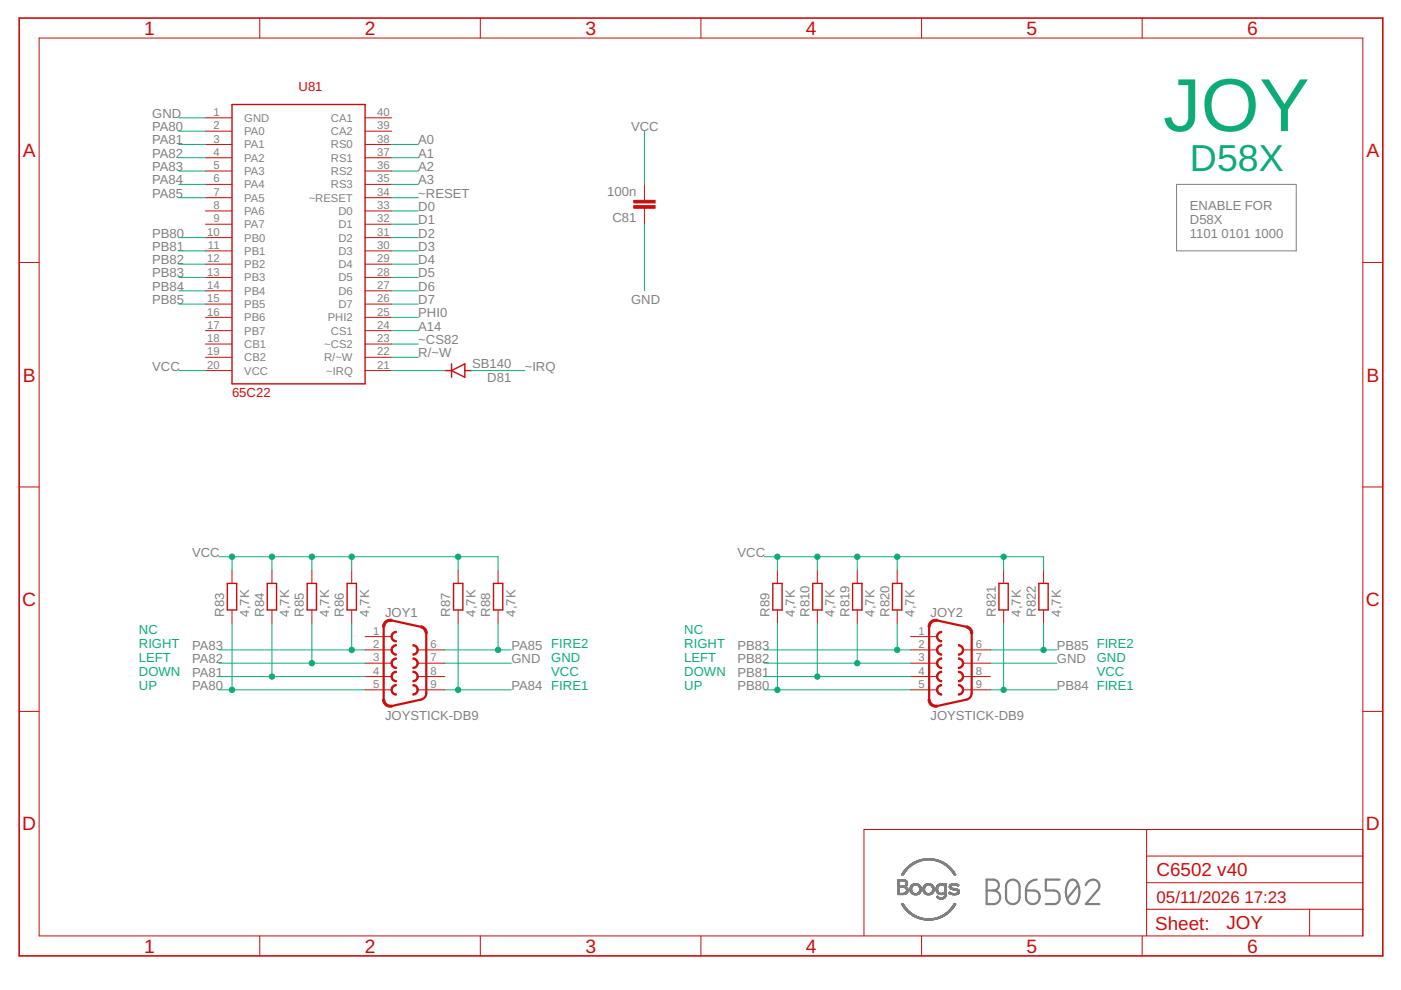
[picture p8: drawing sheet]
<svg xmlns="http://www.w3.org/2000/svg" width="297mm" height="210mm" viewBox="0 0 297 210" stroke-linecap="round" stroke-linejoin="round" font-family="sans-serif">
<g fill="none" stroke="#808080" stroke-width=".21">
<path d="M249.4 39.1h25.4v14.1h-25.4zM190.4 189.7h1.2M190.4 189.5h1.8M190.4 189.4h1.9M190.4 189.3h.3M190.4 189.2h.3M190.4 189.1h.3M190.4 189h.3M190.4 188.9h.3M190.4 188.8h.3M190.4 188.7h.3M190.4 188.6h.3"/>
<path d="M190.4 188.5h.3M190.4 188.4h.3M190.4 188.3h.3M190.4 188.2h.3M190.4 188.1h1.8M190.4 188l1.8 .1M190.4 188h1.6M190.4 187.8h1.8M190.4 187.8h.3M190.4 187.7h.3M190.4 187.6h.3M190.4 187.5h.3"/>
<path d="M190.4 187.4h.3M190.4 187.3h.3M190.4 187.2h.3M190.4 187.1h.3M190.4 187h.3M190.4 186.9h.3M190.4 186.8h.3M190.4 186.8h1.9M190.4 186.7l1.8 .1M190.4 186.7h1.8M190.4 186.6h1.7M190.4 186.6h1.6"/>
<path d="M190.4 186.5h1.5M190.4 186.5h.9M191.1 191.6l.5 .1M191.1 191.6h.4M191.1 185.5h.4M191.2 191.7h.4M191.2 191.7l.4 .1M191.2 191.8h.4M191.2 185.3h.4M191.3 191.9h.4M191.3 185.3h.4M191.3 192h.4"/>
<path d="M191.3 192h.5M191.4 192.1h.4M191.4 192.1l.5 .1M191.4 192.2h.5M191.4 188.2h.9M191.5 192.2l.4 .1M191.5 192.3h.5M191.6 192.3l.4 .1M191.6 185.4l-.5 .1M191.6 184.8h.4M191.6 185.4h-.4M191.6 192.4h.4"/>
<path d="M191.6 186.8l.7 .1M191.6 185.3l-.4 .1M191.6 192.4l.5 .1M191.7 192.5h.4M191.7 192.6h.5M191.7 185.2h-.4M191.8 185.1l-.5 .1M191.8 188.2h.5M191.8 185.1h-.5M191.8 192.7h.5M191.8 186.9h.5M191.8 185l-.4 .1"/>
<path d="M191.9 185h-.5M191.9 192.8h.4M191.9 189.6l-1.5 .1M191.9 188.3h.5M191.9 186.9h.5M191.9 184.9l-.4 .1M191.9 192.8h.5M191.9 187h.5M191.9 184.9h-.4M192 192.9h.4M192 187.6h.4M192 187h.4"/>
<path d="M192 184.8h-.5M192 188.3h.4M192 192.9l.5 .1M192 189.6h-1.6M192 189.2h.5M192 187.5h.4M192 187.1h.4M192 188.4h.4M192.1 193h.5M192.1 189.1h.4M192.1 187.9l-1.7 .1M192.1 187.4h.3"/>
<path d="M192.1 187.3h.3M192.1 187.2h.3M192.1 184.7h-.5M192.1 188.4h.4M192.1 193l.5 .1M192.1 188.5h.4M192.1 189h.4M192.2 189.5l-1.8 .1M192.2 189h.3M192.2 188.6h.3M192.2 188.5h.3M192.2 187.9h-1.8"/>
<path d="M192.2 184.6h-.5M192.2 193.1h.5M192.2 188.9h.3M192.2 188.8h.3M192.2 188.7h.3M192.2 184h.5M192.2 193.1l.5 .1M192.2 184.5h-.4M192.3 193.2h.5M192.3 187.8h-.6M192.3 184.4l-.5 .1M192.3 189.4l-1.9 .1"/>
<path d="M192.3 193.2l.5 .1M192.3 187.7l-.5 .1M192.3 184.4h-.4M192.4 187.7h-.5M192.4 184.3l-.5 .1M192.4 193.3h.5M192.4 189.3l-.7 .1M192.4 187.6h-.4M192.4 193.3l.6 .1M192.4 189.3h-.5M192.4 184.3h-.5M192.4 189.2l-.5 .1"/>
<path d="M192.5 184.2l-.5 .1M192.5 193.4h.5M192.5 193.4l.6 .1M192.5 184.2h-.5M192.6 184.1h-.5M192.6 193.5h.6M192.7 193.5l.5 .1M192.7 193.6h.6M192.7 184h-.5M192.8 193.7h.6M192.8 183.9h-.5M192.9 193.7h.6"/>
<path d="M192.9 183.9h-.6M192.9 183.8h-.5M192.9 193.8h.6M192.9 188.7h.4M192.9 188.6h.4M192.9 188.5h.4M192.9 188.4h.4M193 188.9h.4M193 188.8h.3M193 188.7h.3M193 188.3h.3M193 188.2h.3"/>
<path d="M193 183.7l-.6 .1M193 193.8h.6M193 189h.4M193 188.1h.4M193 189.1h.4M193 189.1h.5M193 188h.4M193 183.7h-.5M193.1 193.9h.6M193.1 189.2h.4M193.1 187.9h.4M193.1 189.2l.5 .1"/>
<path d="M193.1 189.3h.5M193.1 183.6l-.5 .1M193.2 193.9l.6 .1M193.2 189.3l.5 .1M193.2 183.6h-.6M193.2 194h.7M193.2 189.4h.6M193.3 189.4h1.7M193.3 183.5l-.6 .1M193.3 194l.7 .1M193.3 187.6h1.7M193.3 183.5h-.6"/>
<path d="M193.3 189.5h1.6M193.3 183.1h.7M193.4 188.2h-.4M193.4 187.6h1.5M193.4 194.1h.7M193.4 189.5h1.5M193.4 188l-.4 .1M193.4 187.5h1.4M193.4 183.4l-.6 .1M193.5 183.4h-.6M193.5 194.1l.7 .1M193.5 189.6h1.3"/>
<path d="M193.5 187.9l-.5 .1M193.5 187.5h1.3M193.5 183.3h-.5M193.6 189.6h1.1M193.6 194.2h.7M193.6 187.8l-.5 .1M193.6 183.3h-.6M193.7 194.2l.7 .1M193.7 187.8h-.6M193.7 187.4h.9M193.7 189.7h.9M193.7 183.2l-.6 .1"/>
<path d="M193.8 187.7l-.6 .1M193.8 194.3h.8M193.8 187.4h.7M193.8 183.2h-.6M193.8 194.4h.9M193.9 189.7h.5M193.9 183.1l-.6 .1M194 194.4h.8M194 187.7h-.8M194.1 194.5h.9M194.1 183h-.7M194.2 194.5h1"/>
<path d="M194.2 183h-.7M194.3 194.6h1M194.3 187.7h.7M194.3 182.9h-.7M194.4 182.9h-.7M194.4 194.6h1.1M194.5 187.7l.6 .1M194.5 194.7h1.4M194.6 182.8h-.8M194.6 187.8h.5M194.7 187.8l.5 .1M194.7 182.8h-.8"/>
<path d="M194.7 194.7l1.5 .1M194.8 187.9h.4M194.8 187.9l.4 .1M194.8 188h.4M194.8 182.7h-.8M194.9 194.8h4M194.9 189.1h.3M194.9 188l.4 .1M194.9 189h.4M194.9 188.2h.4M194.9 188.1h.4M194.9 182.4h4"/>
<path d="M194.9 188.8h.4M194.9 188.3h.4M195 188.8h.3M195 188.4h.3M195 188.3h.3M195 182.6l-.9 .1M195 188.7h.3M195 188.6h.3M195 188.5h.3M195 194.8h3.8M195 182.3h3.8M195.1 189.4h-.7"/>
<path d="M195.1 189.3l-.6 .1M195.1 189.3h-.5M195.2 189.2l-.5 .1M195.2 194.9h3.4M195.2 189.2h-.4M195.2 182.6h-1M195.2 189.1h-.4M195.2 182.2h3.4M195.3 189h-.4M195.3 188.9h-.4M195.3 182.5l-1 .1M195.4 182.2h3"/>
<path d="M195.5 194.9h2.8M195.6 182.5h-1.2M195.7 188.7h.3M195.7 188.6h.3M195.7 188.5h.3M195.7 188.4h.3M195.7 195h2.4M195.7 188.8h.3M195.7 188.3h.3M195.7 188.9h.4M195.7 188.8h.4M195.7 188.2h.4"/>
<path d="M195.7 189h.4M195.7 189.1h.5M195.7 182.1h2.3M195.8 188h.4M195.8 189.1h.4M195.8 182.4l-1.2 .1M195.8 189.2h.5M195.9 189.3h.5M195.9 189.3l.6 .1M196 189.4h.6M196 189.4h1.7M196 182.1h1.8"/>
<path d="M196 195.1h1.8M196.1 189.5h1.6M196.1 188.3h-.4M196.1 187.6h1.6M196.1 189.5h1.5M196.1 188.1h-.4M196.2 188l-.5 .1M196.2 187.5h1.4M196.2 189.6h1.3M196.2 188h-.4M196.2 187.5h1.3M196.3 187.9h-.5"/>
<path d="M196.3 182.4h-1.6M196.3 189.6h1.1M196.3 187.8l-.5 .1M196.4 187.8h-.5M196.4 187.4h1M196.4 195.1h1M196.4 189.7h.9M196.5 187.7l-.6 .1M196.5 187.4h.7M196.6 189.7h.5M196.7 187.7h-.7M196.8 182h.2"/>
<path d="M197 187.7h.8M197.2 189.4h.6M197.3 187.7h.5M197.4 187.8h.5M197.4 189.3h.5M197.4 187.8l.5 .1M197.5 187.9h.4M197.5 187.9h.5M197.5 182.4h1.6M197.6 188h.4M197.6 188.1h.4M197.7 188.9h.3"/>
<path d="M197.7 188.2h.3M197.7 188.8h.4M197.7 188.3h.4M197.7 187.6h-1.7M197.7 188.7h.4M197.7 188.6h.4M197.7 188.5h.4M197.7 188.4h.4M197.8 189.3l-.5 .1M197.9 189.2l-.5 .1M198 189.2h-.5M198 189.1h-.5"/>
<path d="M198 189.1h-.4M198 189h-.4M198 182.4l1.2 .1M198 189h-.3M198.1 188.8l-.4 .1M198.2 182.5h1.2M198.5 188.8h.3M198.5 188.7h.3M198.5 188.6h.3M198.5 188.5h.3M198.5 188.4h.3M198.5 182.5l1 .1"/>
<path d="M198.5 188.3h.3M198.5 189h.4M198.5 188.9h.4M198.5 188.1h.4M198.5 190.2h.6M198.5 190.1h.5M198.5 189.1h.4M198.6 189.1h.4M198.6 190.2h.5M198.6 190.1h.3M198.6 189.2h.4M198.6 187.9h.4"/>
<path d="M198.6 182.6h1M198.6 190.3h.7M198.6 189.2h.5M198.6 189.3h.6M198.7 190.3l1.7 .1M198.7 190h.1M198.7 189.3l.6 .1M198.7 190.4h1.7M198.8 190h.1M198.8 189.4h1.8M198.8 190.4h1.5M198.8 188.3h-.3"/>
<path d="M198.8 187.6h1.8M198.8 182.6l.9 .1M198.9 190.5h1.3M198.9 189.5h1.7M198.9 188.2h-.4M198.9 189.5h1.3M198.9 188l-.4 .1M198.9 188h-.4M199 182.7h.8M199 190.5h1.1M199 187.9l-.4 .1M199 187.5h1.2"/>
<path d="M199.1 189.6h1M199.1 194.7l-1.4 .1M199.1 190.6h.9M199.1 187.8l-.5 .1M199.1 182.8h.8M199.1 187.8h-.4M199.1 187.4h.9M199.2 189.6h.8M199.2 182.8h.8M199.2 187.7l-.5 .1M199.3 194.7h-1.4M199.3 187.4h.6"/>
<path d="M199.3 190.6h.5M199.4 194.6h-1.1M199.4 182.9h.7M199.4 189.7h.4M199.5 187.7h-.8M199.5 182.9h.7M199.5 194.6h-1M199.6 194.5h-1M199.6 183h.7M199.7 183h.7M199.7 194.5h-.9M199.8 187.7h.8"/>
<path d="M199.8 183.1h.7M199.8 194.4h-.8M199.9 189.4h.7M199.9 183.1l.7 .1M199.9 194.4h-.8M200 190.2h.5M200 183.2h.6M200 187.7h.6M200 194.3h-.7M200 189.3h.6M200.1 183.2l.6 .1M200.1 189.3h.5"/>
<path d="M200.1 187.8h.5M200.2 194.2l-.9 .1M200.2 187.8h.4M200.2 183.3h.6M200.2 190h.4M200.2 189.2h.4M200.2 194.2h-.7M200.2 189.9h.4M200.2 189.1h.4M200.2 187.9h.4M200.2 183.3l.7 .1M200.3 189.8h.3"/>
<path d="M200.3 189.7h.3M200.3 189.6h.3M200.3 189.5h.3M200.3 189.1h.3M200.3 189h.3M200.3 188.9h.3M200.3 188.8h.3M200.3 188.7h.3M200.3 188.6h.3M200.3 188.5h.3M200.3 188.4h.3M200.3 188.3h.3"/>
<path d="M200.3 188.2h.3M200.3 188.1h.3M200.3 188h.3M200.3 187.9h.3M200.3 187.5h.3M200.3 187.4h.3M200.3 194.1l-.7 .1M200.3 183.4h.6M200.4 183.4l.6 .1M200.4 194.1h-.7M200.4 190.3h-.6M200.5 183.5h.5"/>
<path d="M200.5 194l-.7 .1M200.5 190.2h-.5M200.5 190.1h-.4M200.6 190.1h-.4M200.6 183.5l.5 .1M200.6 194h-.7M200.6 189.9h-.3M200.6 183.6h.5M200.6 193.9l-.6 .1M200.6 189.7l-.3 .1M200.6 187.6h-1.8M200.6 187.5h-1.7"/>
<path d="M200.7 183.6l.5 .1M200.7 193.9h-.6M200.8 183.7h.5M200.8 193.8h-.6M200.8 183.7l.6 .1M200.9 193.8h-.6M200.9 183.8h.5M200.9 193.3h.5M200.9 193.7h-.6M200.9 183.9h.6M201 193.7h-.6M201 183.9h.5"/>
<path d="M201.1 193.6h-.6M201.1 184h.5M201.1 193.5l-.5 .1M201.1 184.1h.6M201.2 193.5h-.6M201.2 189.4h2.1M201.2 189.4h.8M201.2 189.4h.6M201.2 189.3h.5M201.2 184.1h.5M201.3 193.4l-.6 .1M201.3 189.5h2"/>
<path d="M201.3 189.2l.3 .1M201.3 188.1h.3M201.3 188h.3M201.3 187.9h.3M201.3 189.2h.1M201.3 188.2h.5M201.3 188.2h.4M201.3 184.2h.5M201.3 189.1h.1M201.3 188.3h.7M201.3 193.4h-.5M201.3 188.3h.9"/>
<path d="M201.3 184.2l.5 .1M201.3 189.5h1.9M201.4 193.4h-.6M201.4 188.4h1.2M201.4 184.3h.5M201.4 188.4h1.4M201.4 187.6h1.9M201.4 184.3l.5 .1M201.5 188.5h1.6M201.5 184.4h.5M201.5 193.2l-.6 .1M201.5 189.6h1.6"/>
<path d="M201.5 193.2h-.5M201.5 187.5h1.7M201.6 193.1l-.5 .1M201.6 188.5l1.5 .1M201.6 187.5h1.5M201.6 184.5h.4M201.6 193.1h-.5M201.6 189.6h1.4M201.6 184.6h.5M201.6 187.9h-.3M201.7 188.6h1.5M201.7 184.6h.4"/>
<path d="M201.7 193l-.5 .1M201.7 187.8l-.4 .1M201.7 184.7h.4M201.7 193h-.5M201.7 187.8h-.4M201.7 187.4h1.2M201.7 184.7h.5M201.8 192.9l-.5 .1M201.8 184.8h.4M201.8 189.7h1M201.8 192.9h-.5M201.8 192.3h.5"/>
<path d="M201.8 184.8h.5M201.8 188.6h1.5M201.9 192.8h-.5M201.9 192.3h.4M201.9 187.7l-.6 .1M201.9 184.9h.4M201.9 187.4h.9M202 192.7h-.5M202 185h.4M202 185l.4 .1M202 185.1h.4M202 192.6h-.4"/>
<path d="M202 189.7h.6M202 188.7h1.3M202 185.1l.5 .1M202.1 192.6h-.5M202.1 191.9h.4M202.1 185.2h.4M202.1 185.2l.4 .1M202.1 192.5h-.4M202.1 187.7h-.8M202.1 185.3h.5M202.2 192.4l-.5 .1M202.2 185.3h.4"/>
<path d="M202.2 192.4h-.5M202.2 185.4h.4M202.2 185.4l.4 .1M202.2 192.3l-.4 .1M202.3 191.6h.4M202.3 185.5h.4M202.4 192.2h-.5M202.4 192.1l-.4 .1M202.4 192.1h-.4M202.4 192h-.4M202.5 192h-.5M202.5 188.7h.8"/>
<path d="M202.5 187.7h.8M202.6 191.8h-.4M202.6 191.7l-.4 .1M202.6 191.7h-.4M202.7 191.6l-.5 .1M202.7 188.8h.7M202.8 187.7h.5M202.9 188.8h.5M203 189.3h.4M203 188.9h.4M203 187.8h.2M203.1 189h.3"/>
<path d="M203.1 187.8h.1M203.1 189.1h.3M203.3 189.4h-.5M203.4 189.3l-.5 .1M203.4 189.2l-.4 .1M203.4 189.2h-.3"/>
</g>
<path d="M209.2 186.5h1.4a1.15 1.15 0 0 1 1.2 1.2 1.15 1.15 0 0 1-1.2 1.1 1.44 1.44 0 0 1 1.5 1.4 1.44 1.44 0 0 1-1.5 1.5h-1.4zM209.2 188.8h1.4M213.6 187a1.45 1.45 0 0 1 1.6-.4 1.45 1.45 0 0 1 1 1.3v2.3a1.44 1.44 0 0 1-1.5 1.5 1.44 1.44 0 0 1-1.4-1.5v-2.6zM217.5 188.8h1.7a1.45 1.45 0 0 1 1.2 1.6 1.45 1.45 0 0 1-1.5 1.3 1.45 1.45 0 0 1-1.4-1.5zM219.8 186.5a2.3 2.3 0 0 0-2.3 2.3M224.6 186.5h-2.9v2.3h1.8a1.47 1.47 0 0 1 1.2 1.4 1.47 1.47 0 0 1-1.2 1.5h-1.8M226.7 186.8a1.17 1.17 0 0 1 1.2-.2 1.17 1.17 0 0 1 .7 1.1 4.2 4.2 0 0 1-.4 3.7 1.17 1.17 0 0 1-1.3 .2 1.17 1.17 0 0 1-.7-1.1 4.2 4.2 0 0 1 .5-3.7zM228.6 187.7l-2.3 2.8M230.2 187.7a1.43 1.43 0 0 1 1.8-1.2 1.43 1.43 0 0 1 1 1.9l-2.8 3.3h2.9" fill="none" stroke="#808080" stroke-width=".47"/>
<g fill="none" stroke="#c90d0c" stroke-width=".21">
<path d="M8.3 8.1h280.6v190.3h-280.6zM55.1 3.8v4.3M101.8 3.8v4.3M148.6 3.8v4.3M195.4 3.8v4.3M242.2 3.8v4.3M43.6 25h5.6M43.6 27.8h5.6M43.6 30.6h5.6M43.6 33.4h5.6M43.6 36.3h5.6M43.6 39.1h5.6"/>
<path d="M77.4 25h5.6M77.4 27.8h5.6M77.4 30.6h5.6M77.4 33.4h5.6M77.4 36.3h5.6M77.4 39.1h5.6M136.6 39.1v3.4M4.1 55.6h4.2M43.6 41.9h5.6M43.6 44.7h5.6M43.6 47.5h5.6M43.6 50.4h5.6"/>
<path d="M43.6 53.2h5.6M43.6 56h5.6M43.6 58.8h5.6M77.4 41.9h5.6M77.4 44.7h5.6M77.4 47.5h5.6M77.4 50.4h5.6M77.4 53.2h5.6M77.4 56h5.6M77.4 58.8h5.6M136.6 44.2v3.3M288.9 55.6h4.3"/>
<path d="M43.6 61.7h5.6M43.6 64.5h5.6M43.6 67.3h5.6M43.6 70.1h5.6M43.6 72.9h5.6M43.6 75.8h5.6M43.6 78.6h5.6M77.4 61.7h5.6M77.4 64.5h5.6M77.4 67.3h5.6M77.4 70.1h5.6M77.4 72.9h5.6"/>
<path d="M77.4 75.8h5.6M77.4 78.6h5.6M4.1 103.3h4.2M288.9 103.3h4.3M49.2 120.9v2.8M49.2 129.3v2.9M57.7 120.9v2.8M57.7 129.3v2.9M66.1 120.9v2.8M66.1 129.3v2.9M74.6 120.9v2.8M74.6 129.3v2.9"/>
<path d="M77.4 135h5.6M77.4 137.8h5.6M88.7 137.8h5.6M97.1 120.9v2.8M97.1 129.3v2.9M105.6 120.9v2.8M105.6 129.3v2.9M164.8 120.9v2.8M164.8 129.3v2.9M173.3 120.9v2.8M173.3 129.3v2.9M181.8 120.9v2.8"/>
<path d="M181.8 129.3v2.9M190.2 120.9v2.8M190.2 129.3v2.9M193 135h5.7M193 137.8h5.7M204.3 137.8h5.7M212.8 120.9v2.8M212.8 129.3v2.9M221.3 120.9v2.8M221.3 129.3v2.9M4.1 150.8h4.2M77.4 140.6h5.6"/>
<path d="M77.4 143.4h5.6M77.4 146.3h5.6M88.7 140.6h5.6M88.7 143.4h5.6M88.7 146.3h5.6M193 140.6h5.7M193 143.4h5.7M193 146.3h5.7M204.3 140.6h5.7M204.3 143.4h5.7M204.3 146.3h5.7M288.9 150.8h4.3"/>
<path d="M243.1 175.9v22.5M288.9 175.9h-105.7v22.5M55.1 198.4v4.3M101.8 198.4v4.3M148.6 198.4v4.3M195.4 198.4v4.3M242.2 198.4v4.3M243.1 192.8h45.8M243.1 187.2h45.8M243.1 181.5h45.8M277.7 192.8v5.6"/>
</g>
<path d="M4.1 3.8h289.1v198.9h-289.1z" fill="none" stroke="#c90d0c" stroke-width=".34"/>
<g fill="#c90d0c" stroke="#c90d0c" stroke-width=".21">
<path d="M134.4 42.5h4.5v.5h-4.5z"/>
<path d="M134.4 43.6h4.5v.6h-4.5z"/>
</g>
<g fill="none" stroke="#c90d0c" stroke-width=".3">
<path d="M49.2 22.2h28.2v59.2h-28.2zM94.3 78.6h1.4M95.7 78.6l2.9-1.4v2.8zM95.7 77.2v2.8M98.6 78.6h1.4M48.2 123.7h2v5.6h-2zM56.7 123.7h1.9v5.6h-1.9zM65.1 123.7h2v5.6h-2zM73.6 123.7h2v5.6h-2zM96.2 123.7h1.9v5.6h-1.9zM104.6 123.7h2v5.6h-2zM163.9 123.7h1.9v5.6h-1.9z"/>
<path d="M172.3 123.7h2v5.6h-2zM180.8 123.7h2v5.6h-2zM189.2 123.7h2v5.6h-2zM211.8 123.7h2v5.6h-2zM220.3 123.7h1.9v5.6h-1.9z"/>
</g>
<g fill="#c90d0c" stroke="#c90d0c" stroke-width=".21">
<path d="M83.1 137.1l.8-.4h.1v.2a.85 .85 0 0 0-.8 .9 .85 .85 0 0 0 .8 .8v.3a1.12 1.12 0 0 1-1-.6 1.12 1.12 0 0 1 .1-1.2z" fill-rule="evenodd"/>
<path d="M87.5 136.7a1.12 1.12 0 0 1 1.2 1.1 1.12 1.12 0 0 1-1.2 1.1v-.3a.85 .85 0 0 0 .9-.8 .85 .85 0 0 0-.9-.9z" fill-rule="evenodd"/>
<path d="M83.3 134.1l.7-.2v.2a.85 .85 0 0 0-.8 .9 .85 .85 0 0 0 .8 .8v.3a1.13 1.13 0 0 1-1.1-.8 1.13 1.13 0 0 1 .4-1.2z" fill-rule="evenodd"/>
<path d="M87.5 142.3a1.13 1.13 0 0 1 1.2 1.1 1.13 1.13 0 0 1-1.2 1.2v-.3a.85 .85 0 0 0 .9-.9 .85 .85 0 0 0-.9-.8z" fill-rule="evenodd"/>
<path d="M83.1 139.9l.8-.4h.1v.3a.85 .85 0 0 0-.8 .8 .85 .85 0 0 0 .8 .9v.3a1.13 1.13 0 0 1-1-.7 1.13 1.13 0 0 1 .1-1.2z" fill-rule="evenodd"/>
<path d="M87.5 139.5a1.13 1.13 0 0 1 1.2 1.1 1.13 1.13 0 0 1-1.2 1.2v-.3a.85 .85 0 0 0 .9-.9 .85 .85 0 0 0-.9-.8z" fill-rule="evenodd"/>
<path d="M83.1 142.7l.8-.4h.1v.3a.85 .85 0 0 0-.8 .8 .85 .85 0 0 0 .8 .9v.3a1.13 1.13 0 0 1-1-.7 1.13 1.13 0 0 1 .1-1.2z" fill-rule="evenodd"/>
<path d="M87.5 145.1a1.12 1.12 0 0 1 1.2 1.2 1.12 1.12 0 0 1-1.2 1.1v-.3a.85 .85 0 0 0 .9-.8 .85 .85 0 0 0-.9-.9z" fill-rule="evenodd"/>
<path d="M83.1 145.6l.8-.5h.1v.3a.85 .85 0 0 0-.8 .9 .85 .85 0 0 0 .8 .8v.3a1.12 1.12 0 0 1-1-.6 1.12 1.12 0 0 1 .1-1.2z" fill-rule="evenodd"/>
<path d="M81.6 131.8l.6-.4 .9-.1-.1 .5h-.6a1.16 1.16 0 0 0-.8 1.1h-.5v-.2z" fill-rule="evenodd"/>
<path d="M89.3 132.7a1.63 1.63 0 0 1 1.3 1.6h-.5l-.2-.8-.7-.4z" fill-rule="evenodd"/>
<path d="M81.1 148.3h.5v.3a1.18 1.18 0 0 0 1.4 .9l.1 .4a1.63 1.63 0 0 1-2-1.6z" fill-rule="evenodd"/>
<path d="M198.8 137.1l.7-.4h.2v.2a.85 .85 0 0 0-.9 .9 .85 .85 0 0 0 .9 .8v.3a1.12 1.12 0 0 1-1.1-.6 1.12 1.12 0 0 1 .2-1.2z" fill-rule="evenodd"/>
<path d="M203.2 136.7a1.12 1.12 0 0 1 1.1 1.1 1.12 1.12 0 0 1-1.1 1.1v-.3a.85 .85 0 0 0 .8-.8 .85 .85 0 0 0-.8-.9z" fill-rule="evenodd"/>
<path d="M199 134.1l.7-.2v.2a.85 .85 0 0 0-.9 .9 .85 .85 0 0 0 .9 .8v.3a1.14 1.14 0 0 1-1.1-.8 1.14 1.14 0 0 1 .4-1.2z" fill-rule="evenodd"/>
<path d="M203.2 142.3a1.13 1.13 0 0 1 1.1 1.1 1.13 1.13 0 0 1-1.1 1.2v-.3a.85 .85 0 0 0 .8-.9 .85 .85 0 0 0-.8-.8z" fill-rule="evenodd"/>
<path d="M199 139.7l.7-.2v.3a.85 .85 0 0 0-.9 .8 .85 .85 0 0 0 .9 .9v.3a1.14 1.14 0 0 1-1.1-.8 1.14 1.14 0 0 1 .4-1.3z" fill-rule="evenodd"/>
<path d="M203.2 139.5a1.13 1.13 0 0 1 1.1 1.1 1.13 1.13 0 0 1-1.1 1.2v-.3a.85 .85 0 0 0 .8-.9 .85 .85 0 0 0-.8-.8z" fill-rule="evenodd"/>
<path d="M199 142.5l.7-.2v.3a.85 .85 0 0 0-.9 .8 .85 .85 0 0 0 .9 .9v.3a1.14 1.14 0 0 1-1.1-.8 1.14 1.14 0 0 1 .4-1.3z" fill-rule="evenodd"/>
<path d="M203.2 145.1a1.12 1.12 0 0 1 1.1 1.2 1.12 1.12 0 0 1-1.1 1.1v-.3a.85 .85 0 0 0 .8-.8 .85 .85 0 0 0-.8-.9z" fill-rule="evenodd"/>
<path d="M199 145.4l.7-.3v.3a.85 .85 0 0 0-.9 .9 .85 .85 0 0 0 .9 .8v.3a1.14 1.14 0 0 1-1.1-.8 1.14 1.14 0 0 1 .4-1.2z" fill-rule="evenodd"/>
<path d="M197.2 131.8l.6-.4 1-.1-.2 .5-.8 .1a1.13 1.13 0 0 0-.6 1h-.4v-.2z" fill-rule="evenodd"/>
<path d="M205 132.7a1.63 1.63 0 0 1 1.2 1.6h-.4l-.3-.8-.6-.4z" fill-rule="evenodd"/>
<path d="M196.8 148.3h.4l.3 .8 .6 .4h.5l.2 .4a1.63 1.63 0 0 1-2-1.6z" fill-rule="evenodd"/>
</g>
<path d="M81.3 132.9v15.4M83.1 131.6l6.2 1.3M90.4 134.3v12.7l-.2 .6-.4 .5-.5 .2-6.2 1.4M197 132.9v15.4M198.7 131.6l6.2 1.3M206 134.3v12.7l-.1 .6-.4 .5-.6 .2-6.2 1.4" fill="none" stroke="#c90d0c" stroke-width=".47"/>
<g fill="none" stroke="#0dab76" stroke-width=".21">
<path d="M37.9 39.1h5.7M37.9 36.3h5.7M37.9 33.4h5.7M37.9 30.6h5.7M37.9 25h5.7M37.9 27.8h5.7M83 39.1h5.7M83 36.3h5.7M83 33.4h5.7M83 30.6h5.7M136.6 27.8v11.3M37.9 50.4h5.7"/>
<path d="M37.9 53.2h5.7M37.9 56h5.7M37.9 58.8h5.7M37.9 41.9h5.7M83 44.7h5.7M83 47.5h5.7M83 50.4h5.7M83 53.2h5.7M83 56h5.7M83 58.8h5.7M83 41.9h5.7M136.6 47.5v14.2"/>
<path d="M37.9 61.7h5.7M37.9 64.5h5.7M37.9 78.6h5.7M83 70.1h5.7M83 61.7h5.7M83 64.5h5.7M83 78.6h11.3M83 67.3h5.7M83 75.8h5.7M83 72.9h5.7M100 78.6h11.3M46.4 118h59.2v2.9"/>
<path d="M49.2 118v2.9M57.7 118v2.9M66.1 118v2.9M74.6 118v2.9M97.1 118v2.9M162 118h59.3v2.9M164.8 118v2.9M173.3 118v2.9M181.8 118v2.9M190.2 118v2.9M212.8 118v2.9M46.4 137.8h31"/>
<path d="M49.2 132.2v14.1M57.7 132.2v11.2M66.1 132.2v8.4M74.6 132.2v5.6M94.3 137.8h14.1M97.1 132.2v14.1M105.6 132.2v5.6M162 137.8h31M164.8 132.2v14.1M173.3 132.2v11.2M181.8 132.2v8.4M190.2 132.2v5.6"/>
<path d="M210 137.8h14.1M212.8 132.2v14.1M221.3 132.2v5.6M46.4 140.6h31M46.4 146.3h31M46.4 143.4h31M94.3 140.6h14.1M94.3 146.3h14.1M162 140.6h31M162 146.3h31M162 143.4h31M210 140.6h14.1"/>
<path d="M210 146.3h14.1"/>
</g>
<g fill="#0dab76" stroke="#0dab76" stroke-width=".21">
<circle cx="57.7" cy="118" r=".57"/>
<circle cx="66.1" cy="118" r=".57"/>
<circle cx="49.2" cy="118" r=".57"/>
<circle cx="74.6" cy="118" r=".57"/>
<circle cx="97.1" cy="118" r=".57"/>
<circle cx="173.3" cy="118" r=".57"/>
<circle cx="181.8" cy="118" r=".57"/>
<circle cx="164.8" cy="118" r=".57"/>
<circle cx="190.2" cy="118" r=".57"/>
<circle cx="212.8" cy="118" r=".57"/>
<circle cx="49.2" cy="146.3" r=".57"/>
<circle cx="57.7" cy="143.4" r=".57"/>
<circle cx="66.1" cy="140.6" r=".57"/>
<circle cx="74.6" cy="137.8" r=".57"/>
<circle cx="105.6" cy="137.8" r=".57"/>
<circle cx="164.8" cy="146.3" r=".57"/>
<circle cx="173.3" cy="143.4" r=".57"/>
<circle cx="181.8" cy="140.6" r=".57"/>
<circle cx="190.2" cy="137.8" r=".57"/>
<circle cx="97.1" cy="146.3" r=".57"/>
<circle cx="212.8" cy="146.3" r=".57"/>
<circle cx="221.3" cy="137.8" r=".57"/>
</g>
<text font-size="15.9" fill="#0dab76" x="246.6" y="27.8">JOY</text>
<text font-size="8" fill="#0dab76" x="252.3" y="36.3">D58X</text>
<g font-size="4.1" fill="#c90d0c">
<text x="30.6" y="7.4">1</text>
<text x="77.3" y="7.4">2</text>
<text x="124.1" y="7.4">3</text>
<text x="170.9" y="7.4">4</text>
<text x="217.7" y="7.4">5</text>
<text x="264.4" y="7.4">6</text>
<text x="4.8" y="33.3">A</text>
<text x="289.7" y="33.3">A</text>
<text x="4.8" y="80.9">B</text>
<text x="289.7" y="80.9">B</text>
<text x="4.7" y="128.5">C</text>
<text x="289.6" y="128.5">C</text>
<text x="4.7" y="176.1">D</text>
<text x="289.6" y="176.1">D</text>
<text x="30.6" y="202">1</text>
<text x="77.3" y="202">2</text>
<text x="124.1" y="202">3</text>
<text x="170.9" y="202">4</text>
<text x="217.7" y="202">5</text>
<text x="264.4" y="202">6</text>
</g>
<g font-size="4" fill="#c90d0c">
<text x="245.2" y="185.7">C6502 v40</text>
<text x="244.9" y="197.2">Sheet:</text>
<text x="260" y="197">JOY</text>
</g>
<g font-size="3.6" fill="#c90d0c">
<text x="245.2" y="191.4">05/11/2026</text>
<text x="263.8" y="191.4">17:23</text>
</g>
<g font-size="2.8" fill="#c90d0c">
<text x="63.3" y="19.3">U81</text>
<text x="49.2" y="84.2">65C22</text>
</g>
<g font-size="2.8" fill="#808080">
<text x="32.3" y="25">GND</text>
<text x="32.3" y="27.8">PA80</text>
<text x="133.8" y="27.8">VCC</text>
<text x="32.3" y="30.6">PA81</text>
<text x="32.3" y="33.4">PA82</text>
<text x="88.7" y="33.4">A1</text>
<text x="88.7" y="30.6">A0</text>
<text x="32.3" y="36.3">PA83</text>
<text x="32.3" y="41.9">PA85</text>
<text x="32.3" y="39.1">PA84</text>
<text x="88.7" y="39.1">A3</text>
<text x="88.7" y="36.3">A2</text>
<text x="88.7" y="41.9">~RESET</text>
<text x="128.8" y="41.5">100n</text>
<text x="88.7" y="44.7">D0</text>
<text x="88.7" y="47.5">D1</text>
<text x="129.8" y="47.1">C81</text>
<text x="252.3" y="44.4">ENABLE FOR</text>
<text x="252.3" y="47.4">D58X</text>
<text x="32.3" y="50.4">PB80</text>
<text x="32.3" y="53.2">PB81</text>
<text x="88.7" y="50.4">D2</text>
<text x="88.7" y="53.2">D3</text>
<text x="252.3" y="50.4">1101</text>
<text x="259" y="50.4">0101</text>
<text x="265.9" y="50.4">1000</text>
<text x="32.3" y="56">PB82</text>
<text x="32.3" y="58.8">PB83</text>
<text x="88.7" y="56">D4</text>
<text x="88.7" y="58.8">D5</text>
<text x="32.3" y="61.7">PB84</text>
<text x="32.3" y="64.5">PB85</text>
<text x="88.7" y="61.7">D6</text>
<text x="88.7" y="64.5">D7</text>
<text x="133.8" y="64.5">GND</text>
<text x="88.7" y="70.1">A14</text>
<text x="88.7" y="67.3">PHI0</text>
<text x="88.7" y="75.8">R/~W</text>
<text x="88.7" y="72.9">~CS82</text>
<text x="100.1" y="78">SB140</text>
<text x="32.3" y="78.6">VCC</text>
<text x="103.3" y="81.1">D81</text>
<text x="111.2" y="78.6">~IRQ</text>
<text x="40.7" y="118.1">VCC</text>
<text x="156.4" y="118.1">VCC</text>
<text x="47.5" y="130.7" transform="rotate(-90 47.5 130.7)">R83</text>
<text x="52.9" y="130.7" transform="rotate(-90 52.9 130.7)">4,7K</text>
<text x="56" y="130.7" transform="rotate(-90 56 130.7)">R84</text>
<text x="61.3" y="130.7" transform="rotate(-90 61.3 130.7)">4,7K</text>
<text x="64.5" y="130.7" transform="rotate(-90 64.5 130.7)">R85</text>
<text x="69.8" y="130.7" transform="rotate(-90 69.8 130.7)">4,7K</text>
<text x="72.9" y="130.7" transform="rotate(-90 72.9 130.7)">R86</text>
<text x="78.2" y="130.7" transform="rotate(-90 78.2 130.7)">4,7K</text>
<text x="81.6" y="130.7">JOY1</text>
<text x="95.5" y="130.7" transform="rotate(-90 95.5 130.7)">R87</text>
<text x="100.8" y="130.7" transform="rotate(-90 100.8 130.7)">4,7K</text>
<text x="103.9" y="130.7" transform="rotate(-90 103.9 130.7)">R88</text>
<text x="109.3" y="130.7" transform="rotate(-90 109.3 130.7)">4,7K</text>
<text x="163.2" y="130.7" transform="rotate(-90 163.2 130.7)">R89</text>
<text x="168.5" y="130.7" transform="rotate(-90 168.5 130.7)">4,7K</text>
<text x="171.6" y="130.7" transform="rotate(-90 171.6 130.7)">R810</text>
<text x="177" y="130.7" transform="rotate(-90 177 130.7)">4,7K</text>
<text x="180.1" y="130.7" transform="rotate(-90 180.1 130.7)">R819</text>
<text x="185.4" y="130.7" transform="rotate(-90 185.4 130.7)">4,7K</text>
<text x="188.6" y="130.7" transform="rotate(-90 188.6 130.7)">R820</text>
<text x="193.9" y="130.7" transform="rotate(-90 193.9 130.7)">4,7K</text>
<text x="197.3" y="130.7">JOY2</text>
<text x="211.1" y="130.7" transform="rotate(-90 211.1 130.7)">R821</text>
<text x="216.5" y="130.7" transform="rotate(-90 216.5 130.7)">4,7K</text>
<text x="219.6" y="130.7" transform="rotate(-90 219.6 130.7)">R822</text>
<text x="224.9" y="130.7" transform="rotate(-90 224.9 130.7)">4,7K</text>
<text x="40.7" y="137.8">PA83</text>
<text x="108.4" y="137.8">PA85 FIRE2</text>
<text x="156.4" y="137.8">PB83</text>
<text x="224.1" y="137.8">PB85 FIRE2</text>
<text x="40.7" y="143.4">PA81</text>
<text x="40.7" y="140.6">PA82</text>
<text x="108.4" y="140.6">GND</text>
<text x="156.4" y="143.4">PB81</text>
<text x="156.4" y="140.6">PB82</text>
<text x="224.1" y="140.6">GND</text>
<text x="40.7" y="146.3">PA80</text>
<text x="108.4" y="146.3">PA84 FIRE1</text>
<text x="156.4" y="146.3">PB80</text>
<text x="224.1" y="146.3">PB84 FIRE1</text>
<text x="81.6" y="152.6">JOYSTICK-DB9</text>
<text x="197.3" y="152.6">JOYSTICK-DB9</text>
</g>
<g font-size="2.8" fill="#0dab76">
<text x="29.4" y="134.4">NC</text>
<text x="29.4" y="137.4">RIGHT</text>
<text x="145.1" y="134.4">NC</text>
<text x="145.1" y="137.4">RIGHT</text>
<text x="29.4" y="140.3">LEFT</text>
<text x="29.4" y="143.3">DOWN</text>
<text x="116.9" y="140.3">GND</text>
<text x="116.9" y="143.3">VCC</text>
<text x="145.1" y="140.3">LEFT</text>
<text x="145.1" y="143.3">DOWN</text>
<text x="232.5" y="140.3">GND</text>
<text x="232.5" y="143.3">VCC</text>
<text x="29.4" y="146.3">UP</text>
<text x="145.1" y="146.3">UP</text>
</g>
<g font-size="2.4" fill="#808080">
<text x="45.3" y="24.6">1</text>
<text x="45.3" y="27.4">2</text>
<text x="51.8" y="25.8">GND</text>
<text x="51.8" y="28.7">PA0</text>
<text x="70.1" y="28.7">CA2</text>
<text x="70.1" y="25.8">CA1</text>
<text x="80" y="27.4">39</text>
<text x="80" y="24.6">40</text>
<text x="45.3" y="30.2">3</text>
<text x="45.3" y="33.1">4</text>
<text x="45.3" y="35.9">5</text>
<text x="51.8" y="31.5">PA1</text>
<text x="51.8" y="34.3">PA2</text>
<text x="70.1" y="34.3">RS1</text>
<text x="70.1" y="31.5">RS0</text>
<text x="80" y="35.9">36</text>
<text x="80" y="33.1">37</text>
<text x="80" y="30.2">38</text>
<text x="45.3" y="38.7">6</text>
<text x="45.3" y="41.5">7</text>
<text x="51.8" y="37.1">PA3</text>
<text x="51.8" y="39.9">PA4</text>
<text x="70.1" y="39.9">RS3</text>
<text x="70.1" y="37.1">RS2</text>
<text x="80" y="41.5">34</text>
<text x="80" y="38.7">35</text>
<text x="45.3" y="44.3">8</text>
<text x="45.3" y="47.2">9</text>
<text x="51.8" y="42.8">PA5</text>
<text x="51.8" y="45.6">PA6</text>
<text x="65.4" y="42.8">~RESET</text>
<text x="71.7" y="45.6">D0</text>
<text x="80" y="47.2">32</text>
<text x="80" y="44.3">33</text>
<text x="43.9" y="50">10</text>
<text x="44.1" y="52.8">11</text>
<text x="51.8" y="48.4">PA7</text>
<text x="51.8" y="51.2">PB0</text>
<text x="71.7" y="51.2">D2</text>
<text x="71.7" y="48.4">D1</text>
<text x="80" y="52.8">30</text>
<text x="80" y="50">31</text>
<text x="43.9" y="55.6">12</text>
<text x="43.9" y="58.4">13</text>
<text x="51.8" y="54">PB1</text>
<text x="51.8" y="56.9">PB2</text>
<text x="51.8" y="59.7">PB3</text>
<text x="71.7" y="59.7">D5</text>
<text x="71.7" y="56.9">D4</text>
<text x="71.7" y="54">D3</text>
<text x="80" y="58.4">28</text>
<text x="80" y="55.6">29</text>
<text x="43.9" y="61.3">14</text>
<text x="43.9" y="64.1">15</text>
<text x="51.8" y="62.5">PB4</text>
<text x="51.8" y="65.3">PB5</text>
<text x="71.7" y="65.3">D7</text>
<text x="71.7" y="62.5">D6</text>
<text x="80" y="64.1">26</text>
<text x="80" y="61.3">27</text>
<text x="43.9" y="66.9">16</text>
<text x="43.9" y="69.7">17</text>
<text x="51.8" y="68.1">PB6</text>
<text x="51.8" y="71">PB7</text>
<text x="69.5" y="68.1">PHI2</text>
<text x="70.1" y="71">CS1</text>
<text x="80" y="69.7">24</text>
<text x="80" y="66.9">25</text>
<text x="43.9" y="72.5">18</text>
<text x="43.9" y="75.4">19</text>
<text x="51.8" y="73.8">CB1</text>
<text x="51.8" y="76.6">CB2</text>
<text x="68.7" y="76.6">R/~W</text>
<text x="68.7" y="73.8">~CS2</text>
<text x="80" y="75.4">22</text>
<text x="80" y="72.5">23</text>
<text x="43.9" y="78.2">20</text>
<text x="51.8" y="79.4">VCC</text>
<text x="69.2" y="79.4">~IRQ</text>
<text x="80" y="78.2">21</text>
<text x="79.1" y="134.6">1</text>
<text x="79.1" y="137.4">2</text>
<text x="91.3" y="137.4">6</text>
<text x="194.8" y="134.6">1</text>
<text x="194.8" y="137.4">2</text>
<text x="206.9" y="137.4">6</text>
<text x="79.1" y="140.2">3</text>
<text x="79.1" y="143">4</text>
<text x="91.3" y="140.2">7</text>
<text x="91.3" y="143">8</text>
<text x="194.8" y="140.2">3</text>
<text x="194.8" y="143">4</text>
<text x="206.9" y="140.2">7</text>
<text x="206.9" y="143">8</text>
<text x="79.1" y="145.9">5</text>
<text x="91.3" y="145.9">9</text>
<text x="194.8" y="145.9">5</text>
<text x="206.9" y="145.9">9</text>
</g>
</svg>
